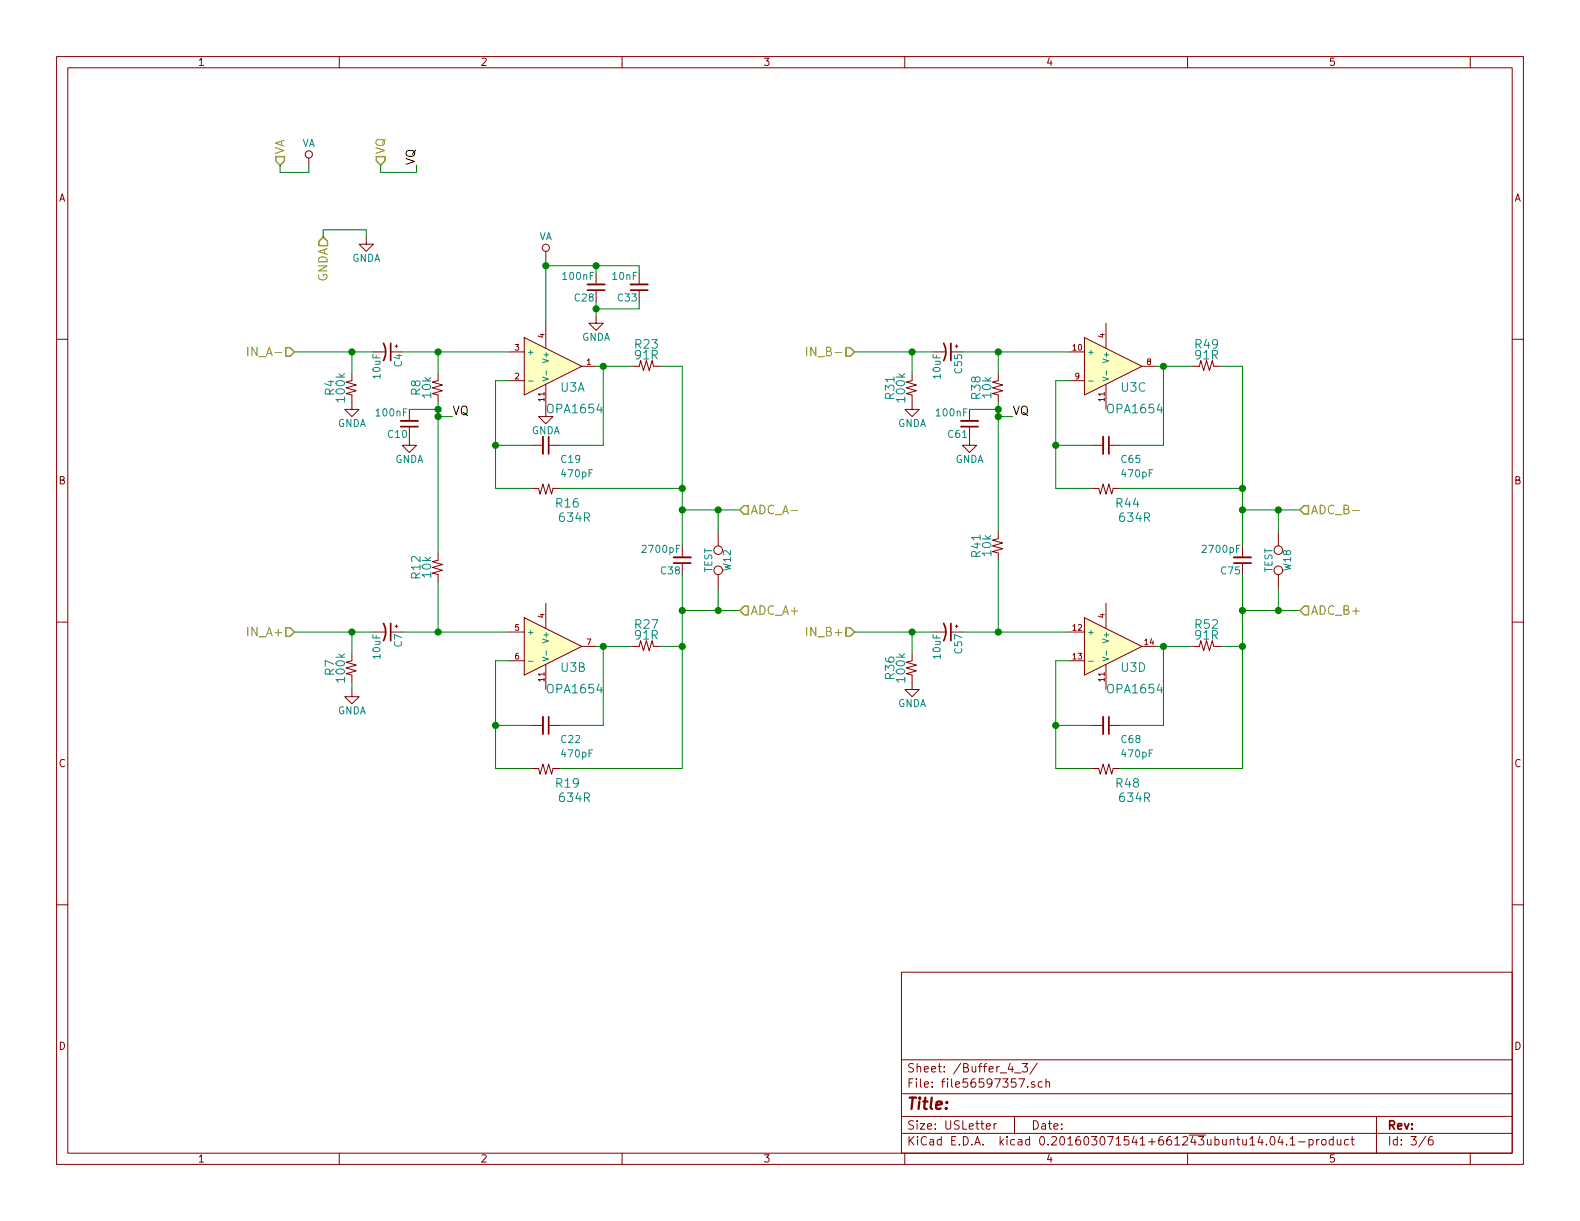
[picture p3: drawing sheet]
<svg xmlns="http://www.w3.org/2000/svg" width="279mm" height="216mm" viewBox="0 0 279 216" stroke-linecap="round" stroke-linejoin="round" font-family="sans-serif">
<g fill="none" stroke="#840000" stroke-width=".18">
<path d="M10 10h259.4v195.9h-259.4zM12 12h255.4v191.9h-255.4zM60 10v2M110 10v2M160 10v2M210 10v2M260 10v2M54.6 27.9v1.3M10 60h2M64.8 41.9v1.3h1.2l-1.2 1.3-1.3-1.3h1.3M92.7 59.7l10.2 5.1-10.2 5.1zM96.5 44.5v1.2"/>
<path d="M96.5 57.2v4.4M105.4 55.9v1.3h1.3l-1.3 1.2-1.3-1.2h1.3M105.4 48.3v2M113 48.3v2M191.8 59.7l10.1 5.1-10.1 5.1zM195.6 57.2v4.4M267.4 60h2M62.2 66v1.3l-1 .3 1.8 .5-1.8 .5 1.8 .5-1.8 .5 1 .3v2.5h1.3l-1.3 1.3-1.2-1.3h1.2M66 62.2h2.1M69.1 62.2h2M69.8 61.2h.6M70.1 61v.5"/>
<path d="M72.4 77.5v1.2h1.3l-1.3 1.3-1.3-1.3h1.3M72.4 72.4v2M77.5 66v1.3l-1 .3 1.7 .5-1.7 .5 1.7 .5-1.7 .5 1 .3v1.2M90.2 67.3h2.5M90.2 62.2h2.5M94 78.7h2M96.5 67.9v5.8h1.3l-1.3 1.2-1.3-1.2h1.3M97.2 78.7h1.9M102.9 64.8h2.5M111.8 64.8h1.2l.3-1 .5 1.7 .5-1.7 .5 1.7 .5-1.7 .3 1h1.2M161.3 66v1.3l-1 .3 1.8 .5-1.8 .5 1.8 .5-1.8 .5 1 .3v2.5h1.3l-1.3 1.3-1.3-1.3h1.3M165.1 62.2h2"/>
<path d="M168.1 62.2h2.1M168.9 61.2h.5M169.2 61v.5M171.4 75.6v3.1h1.3l-1.3 1.3-1.2-1.3h1.2M171.4 72.4v2M176.5 66v1.3l-1 .3 1.8 .5-1.8 .5 1.8 .5-1.8 .5 1 .3v1.2M189.2 67.3h2.6M189.2 62.2h2.6M193 78.7h2.1M195.6 67.9v4.5M196.2 78.7h1.9M201.9 64.8h2.6"/>
<path d="M210.8 64.8h1.3l.2-1 .6 1.7 .5-1.7 .5 1.7 .5-1.7 .2 1h1.3M77.5 97.8v1.3l-1 .2 1.7 .5-1.7 .5 1.7 .5-1.7 .5 1 .3v1.3M94 86.4h1.2l.3 1 .5-1.8 .5 1.8 .5-1.8 .5 1.8 .3-1h1.3M120.6 96.5v2.1M127 94v2.5M176.5 94v1.3l-1 .2 1.8 .5-1.8 .5 1.8 .5-1.8 .5 1 .3v1.3M193 86.4h1.3l.3 1 .5-1.8 .5 1.8 .5-1.8 .5 1.8 .2-1h1.3M219.7 96.5v2.1M226.1 94v2.5M10 110h2M62.2 115.6v1.2l-1 .3 1.8 .5-1.8 .5 1.8 .5-1.8 .5 1 .3v1.3M66 111.8h2.1"/>
<path d="M69.1 111.8h2M69.8 110.7h.6M70.1 110.5v.5M90.2 111.8h2.5M90.2 116.8h2.5M92.7 109.2l10.2 5.1-10.2 5.1zM96.5 106.7v4.4M96.5 117.5v4.4M102.9 114.3h2.5M111.8 114.3h1.2l.3-1 .5 1.8 .5-1.8 .5 1.8 .5-1.8 .3 1h1.2M127 101.6v2.5M161.3 115.6v1.2l-1 .3 1.8 .5-1.8 .5 1.8 .5-1.8 .5 1 .3v2.5h1.3l-1.3 1.3-1.3-1.3h1.3"/>
<path d="M165.1 111.8h2M168.1 111.8h2.1M168.9 110.7h.5M169.2 110.5v.5M189.2 111.8h2.6M189.2 116.8h2.6M191.8 109.2l10.1 5.1-10.1 5.1zM195.6 106.7v4.4M195.6 117.5v4.4M201.9 114.3h2.6M210.8 114.3h1.3l.2-1 .6 1.8 .5-1.8 .5 1.8 .5-1.8 .2 1h1.3M226.1 101.6v2.5"/>
<path d="M267.4 110h2M62.2 121.9v1.3h1.3l-1.3 1.3-1.2-1.3h1.2M94 135.9h1.2l.3 1 .5-1.8 .5 1.8 .5-1.8 .5 1.8 .3-1h1.3M94 128.3h2M97.2 128.3h1.9M193 135.9h1.3l.3 1 .5-1.8 .5 1.8 .5-1.8 .5 1.8 .2-1h1.3M193 128.3h2.1M196.2 128.3h1.9M10 160h2M267.4 160h2M159.4 171.9h108v32h-108zM159.4 197.4h108"/>
<path d="M159.4 193.4h108M159.4 187.4h108M174.4 199.2l.7-.2v-.2l-.4-.1-.3 .2 .1 .7h.6M175.8 198.7v1M176.2 198.7l-.4 .3M178.6 188l-.3 1.1h.9M179.4 197.4v3M179.4 189.7h1.2M180.8 188.1h.9l-.5 .5 .4 .2v.6l-.2 .2-.6-.2M181.7 192.1v.2M183 191.3a.37 .37 0 0 0-.6 .2v.2l.6 .1v.2l-.2 .3-.4-.1M183.4 188l-1.3 1.9"/>
<path d="M184.3 191.3h-.4l-.3 .2 .1 .6 .2 .2 .4-.1M185 191.4l.2-.1h.3l.1 1M185 190.8v1.5M243.4 197.4v6.5M60 203.9v2M110 203.9v2M159.4 200.4h108M160 203.9v2M210 203.9v2M224.8 201h.1a.81 .81 0 0 1 .6 .6 .81 .81 0 0 1-.3 .8l-.1 .1a.8 .8 0 0 1-.6-.7 .8 .8 0 0 1 .3-.8zM226.4 200.9l-.4 1.1h.9M226.7 201.5v1"/>
<path d="M227.5 202.3v.2M228.1 201.4l.5-.4v1.5M228.1 202.5h.9M229.6 201.9h1.2M231.5 201.5h.4l.3 .3-.1 .6h-.6M231.5 201.5v1.5M232.8 201.5v1M233.3 201.5l-.5 .3M233.8 201.6l.2-.1 .4 .1 .1 .6-.1 .2-.4 .1-.2-.2zM235.8 201.5h-.5l-.2 .3v.5l.2 .2 .5-.1M235.8 201v1.5M236.5 201.5l.1 .9 .3 .1 .2-.2"/>
<path d="M237.1 201.5v1M238.5 201.5h-.5l-.3 .3 .1 .5 .2 .2 .5-.1M238.9 201.5h.6M239.1 201v1.3l.4 .2M252.1 200.9l-1.2 1.9M253.3 201a.59 .59 0 0 0-.7 .6l.1 .7 .2 .2 .5-.2v-.5l-.1-.2-.4-.1-.3 .3M260 203.9v2"/>
<circle cx="54.6" cy="27.3" r=".63"/>
<circle cx="96.5" cy="43.8" r=".63"/>
<circle cx="127" cy="97.3" r=".76"/>
<circle cx="226.1" cy="97.3" r=".76"/>
<circle cx="127" cy="100.8" r=".76"/>
<circle cx="226.1" cy="100.8" r=".76"/>
</g>
<path d="M103.9 50.3h3M111.5 50.3h3.1M70.9 74.4h3M96 77.2v3.1M169.9 74.4h3.1M195.1 77.2v3.1M119.1 98.6h3.1M218.2 98.6h3M96 126.7v3.1M195.1 126.7v3.1" fill="none" stroke="#840000" stroke-width=".33"/>
<g fill="none" stroke="#840000" stroke-width=".3">
<path d="M103.9 51.3h3M111.5 51.3h3.1M67.8 60.7a3.2 3.2 0 0 1 0 3.1M69.1 60.7v3.1M70.9 75.4h3M97 77.2v3.1M166.9 60.7a3.2 3.2 0 0 1 0 3.1M168.1 60.7v3.1M169.9 75.4h3.1M196.1 77.2v3.1M119.1 99.6h3.1M218.2 99.6h3"/>
<path d="M67.8 110.2a3.2 3.2 0 0 1 0 3.1M69.1 110.2v3.1M166.9 110.2a3.2 3.2 0 0 1 0 3.1M168.1 110.2v3.1M97 126.7v3.1M196.1 126.7v3.1"/>
</g>
<g fill="#ffffc2" stroke="#ffffc2" stroke-width=".18">
<path d="M92.7 59.7l10.2 5.1-10.2 5.1z"/>
<path d="M92.7 109.2l10.2 5.1-10.2 5.1z"/>
<path d="M191.8 59.7l10.1 5.1-10.1 5.1z"/>
<path d="M191.8 109.2l10.1 5.1-10.1 5.1z"/>
</g>
<path d="M93.5 67.4h.7M96 66.7l1 .3-1 .3M96.6 65.6v.7M192.5 67.4h.8M195 66.7l1 .3-1 .3M195.7 65.6v.7M93.5 116.9h.7M96 116.2l1 .3-1 .4M96.6 115.1v.7M192.5 116.9h.8M195 116.2l1 .3-1 .4M195.7 115.1v.7" fill="none" stroke="#008484" stroke-width=".18"/>
<g fill="none" stroke="#008400" stroke-width=".18">
<path d="M49.5 29.2v1.3h5.1v-1.3M67.3 29.2v1.3h6.4v-1.3M57.1 41.9v-1.3h7.7v1.3M96.5 45.7v11.5M96.5 47h16.5v1.3M105.4 47v1.3M105.4 53.3v2.6M113 53.3v1.3h-7.6M52.1 62.2h13.9M62.2 62.2v3.8M71.1 62.2h19.1M72.4 72.4h5.1"/>
<path d="M77.5 62.2v3.8M77.5 71.1v26.7M77.5 73.7h2.5M87.6 78.7h6.4M90.2 67.3h-2.6v19.1h6.4M105.4 64.8h6.4M106.7 64.8v13.9h-7.6M116.8 64.8h3.8v31.7M151.1 62.2h14M161.3 62.2v3.8M170.2 62.2h19M171.4 72.4h5.1"/>
<path d="M176.5 73.7h2.6M176.5 62.2v3.8M176.5 71.1v22.9M186.7 78.7h6.3M189.2 67.3h-2.5v19.1h6.3M204.5 64.8h6.3M205.7 64.8v13.9h-7.6M215.9 64.8h3.8v31.7M99.1 86.4h21.5M120.6 90.2h10.2M127 90.2v3.8M176.5 99.1v12.7"/>
<path d="M198.1 86.4h21.6M219.7 90.2h10.2M226.1 90.2v3.8M52.1 111.8h13.9M62.2 111.8v3.8M71.1 111.8h19.1M77.5 102.9v8.9M90.2 116.8h-2.6v19.1h6.4M105.4 114.3h6.4M106.7 114.3v14h-7.6M116.8 114.3h3.8M120.6 101.6v34.3h-21.5"/>
<path d="M120.6 108h10.2M127 104.1v3.9M151.1 111.8h14M161.3 111.8v3.8M170.2 111.8h19M189.2 116.8h-2.5v19.1h6.3M204.5 114.3h6.3M205.7 114.3v14h-7.6M215.9 114.3h3.8M219.7 101.6v34.3h-21.6M219.7 108h10.2M226.1 104.1v3.9"/>
<path d="M62.2 120.7v1.2M87.6 128.3h6.4M186.7 128.3h6.3"/>
</g>
<g fill="#008400" stroke="#008400" stroke-width=".25">
<circle cx="77.5" cy="62.2" r=".51"/>
<circle cx="77.5" cy="72.4" r=".51"/>
<circle cx="62.2" cy="62.2" r=".51"/>
<circle cx="87.6" cy="78.7" r=".51"/>
<circle cx="106.7" cy="64.8" r=".51"/>
<circle cx="77.5" cy="111.8" r=".51"/>
<circle cx="62.2" cy="111.8" r=".51"/>
<circle cx="87.6" cy="128.3" r=".51"/>
<circle cx="106.7" cy="114.3" r=".51"/>
<circle cx="120.7" cy="86.4" r=".51"/>
<circle cx="120.7" cy="114.3" r=".51"/>
<circle cx="120.7" cy="90.2" r=".51"/>
<circle cx="120.7" cy="108" r=".51"/>
<circle cx="176.5" cy="62.2" r=".51"/>
<circle cx="176.5" cy="72.4" r=".51"/>
<circle cx="161.3" cy="62.2" r=".51"/>
<circle cx="186.7" cy="78.7" r=".51"/>
<circle cx="205.7" cy="64.8" r=".51"/>
<circle cx="176.5" cy="111.8" r=".51"/>
<circle cx="161.3" cy="111.8" r=".51"/>
<circle cx="186.7" cy="128.3" r=".51"/>
<circle cx="205.7" cy="114.3" r=".51"/>
<circle cx="219.7" cy="86.4" r=".51"/>
<circle cx="219.7" cy="114.3" r=".51"/>
<circle cx="219.7" cy="90.2" r=".51"/>
<circle cx="219.7" cy="108" r=".51"/>
<circle cx="105.4" cy="54.6" r=".51"/>
<circle cx="96.5" cy="47" r=".51"/>
<circle cx="105.4" cy="47" r=".51"/>
<circle cx="226.1" cy="90.2" r=".51"/>
<circle cx="226.1" cy="108" r=".51"/>
<circle cx="127" cy="90.2" r=".51"/>
<circle cx="127" cy="108" r=".51"/>
<circle cx="77.5" cy="73.7" r=".51"/>
<circle cx="176.5" cy="73.7" r=".51"/>
</g>
<path d="M48.8 27.7h1.5v.7l-.8 .8-.7-.8zM66.5 27.7h1.6v.7l-.8 .8-.8-.8zM57.1 41.9l.8 .8v.7h-1.5v-.7zM50.5 61.5h.8l.8 .7-.8 .8h-.8zM149.6 61.5h.8l.7 .7-.7 .8h-.8zM131.6 89.4h.7v1.5h-.7l-.8-.7zM230.6 89.4h.8v1.5h-.8l-.7-.7zM50.5 111h.8l.8 .8-.8 .7h-.8zM131.6 107.2h.7v1.5h-.7l-.8-.7zM149.6 111h.8l.7 .8-.7 .7h-.8zM230.6 107.2h.8v1.5h-.8l-.7-.7z" fill="none" stroke="#848400" stroke-width=".25"/>
<path d="M43.8 61.4v1.5M142.6 61.4v1.5M239.2 90.3h1.2" fill="none" stroke="#848400" stroke-width=".18"/>
<text font-size="2.8" fill="#840000" x="160.4" y="196.2">Title:</text>
<g font-size="2.1" fill="#848400">
<text x="50.3" y="27.3" transform="rotate(-90 50.3 27.3)">VA</text>
<text x="68.1" y="27.3" transform="rotate(-90 68.1 27.3)">VQ</text>
<text x="57.9" y="50.1" transform="rotate(-90 57.9 50.1)">GNDA</text>
<text x="44.6" y="63">IN_A-</text>
<text x="143.7" y="63">IN_B-</text>
<text x="132.7" y="90.9">ADC_A-</text>
<text x="231.8" y="90.9">ADC_B-</text>
<text x="44.1" y="112.5">IN_A+</text>
<text x="132.7" y="108.7">ADC_A+</text>
<text x="143.1" y="112.5">IN_B+</text>
<text x="231.8" y="108.7">ADC_B+</text>
</g>
<g font-size="2.1">
<text x="73.4" y="29.2" transform="rotate(-90 73.4 29.2)">VQ</text>
<text x="80" y="73.4">VQ</text>
<text x="179.1" y="73.4">VQ</text>
</g>
<g font-size="2.1" fill="#008484">
<text x="112.4" y="61.6">R23</text>
<text x="112.4" y="63.6">91R</text>
<text x="211.4" y="61.6">R49</text>
<text x="211.4" y="63.6">91R</text>
<text x="59.1" y="69.9" transform="rotate(-90 59.1 69.9)">R4</text>
<text x="61" y="70.9" transform="rotate(-90 61 70.9)">100k</text>
<text x="74.3" y="69.9" transform="rotate(-90 74.3 69.9)">R8</text>
<text x="76.3" y="70.3" transform="rotate(-90 76.3 70.3)">10k</text>
<text x="99.1" y="69.3">U3A</text>
<text x="158.2" y="70.5" transform="rotate(-90 158.2 70.5)">R31</text>
<text x="160.1" y="70.9" transform="rotate(-90 160.1 70.9)">100k</text>
<text x="173.4" y="70.5" transform="rotate(-90 173.4 70.5)">R38</text>
<text x="175.3" y="70.3" transform="rotate(-90 175.3 70.3)">10k</text>
<text x="198.3" y="69.3">U3C</text>
<text x="97" y="73.1">OPA1654</text>
<text x="196" y="73.1">OPA1654</text>
<text x="98.4" y="89.7">R16</text>
<text x="197.5" y="89.7">R44</text>
<text x="99" y="92.3">634R</text>
<text x="198.1" y="92.3">634R</text>
<text x="173.4" y="98.5" transform="rotate(-90 173.4 98.5)">R41</text>
<text x="175.3" y="98.2" transform="rotate(-90 175.3 98.2)">10k</text>
<text x="74.3" y="102.3" transform="rotate(-90 74.3 102.3)">R12</text>
<text x="76.3" y="102.1" transform="rotate(-90 76.3 102.1)">10k</text>
<text x="112.4" y="111.2">R27</text>
<text x="112.4" y="113.1">91R</text>
<text x="211.4" y="111.2">R52</text>
<text x="211.4" y="113.1">91R</text>
<text x="59.1" y="119.4" transform="rotate(-90 59.1 119.4)">R7</text>
<text x="99.2" y="118.8">U3B</text>
<text x="198.3" y="118.8">U3D</text>
<text x="61" y="120.5" transform="rotate(-90 61 120.5)">100k</text>
<text x="97" y="122.6">OPA1654</text>
<text x="158.2" y="120" transform="rotate(-90 158.2 120)">R36</text>
<text x="160.1" y="120.5" transform="rotate(-90 160.1 120.5)">100k</text>
<text x="196" y="122.6">OPA1654</text>
<text x="98.4" y="139.3">R19</text>
<text x="99" y="141.8">634R</text>
<text x="197.5" y="139.3">R48</text>
<text x="198.1" y="141.8">634R</text>
</g>
<g font-size="2.1" fill="#840000">
<text x="160.4" y="189.6">Sheet: /Buffer_4_3/</text>
<text x="160.4" y="192.3">File: file56597357.sch</text>
<text x="160.4" y="202.5">KiCad E.D.A. kicad 0.201603071541+661243ubuntu14.04.1-product</text>
<text x="160.4" y="199.7">Size: USLetter</text>
<text x="182.4" y="199.7">Date:</text>
<text x="245.4" y="199.7">Rev:</text>
<text x="245.4" y="202.5">Id: 3/6</text>
</g>
<g font-size="1.8" fill="#840000">
<text x="35" y="11.6">1</text>
<text x="85" y="11.6">2</text>
<text x="135" y="11.6">3</text>
<text x="185" y="11.6">4</text>
<text x="235" y="11.6">5</text>
<text x="10.4" y="35.6">A</text>
<text x="267.8" y="35.6">A</text>
<text x="10.4" y="85.6">B</text>
<text x="267.8" y="85.6">B</text>
<text x="10.4" y="135.6">C</text>
<text x="267.8" y="135.6">C</text>
<text x="10.4" y="185.6">D</text>
<text x="267.8" y="185.6">D</text>
<text x="35" y="205.5">1</text>
<text x="85" y="205.5">2</text>
<text x="135" y="205.5">3</text>
<text x="185" y="205.5">4</text>
<text x="235" y="205.5">5</text>
</g>
<g font-size="1.8" fill="#008484">
<text x="53.4" y="26">VA</text>
<text x="62.2" y="46.3">GNDA</text>
<text x="95.3" y="42.5">VA</text>
<text x="99.7" y="49.5">100nF</text>
<text x="101.7" y="53.3">C28</text>
<text x="108.4" y="49.5">10nF</text>
<text x="109.3" y="53.3">C33</text>
<text x="71.1" y="64.8" transform="rotate(-90 71.1 64.8)">C4</text>
<text x="102.8" y="60.2">GNDA</text>
<text x="170.1" y="66" transform="rotate(-90 170.1 66)">C55</text>
<text x="67.3" y="66.9" transform="rotate(-90 67.3 66.9)">10uF</text>
<text x="166.3" y="66.9" transform="rotate(-90 166.3 66.9)">10uF</text>
<text x="59.6" y="75.5">GNDA</text>
<text x="66.6" y="73.6">100nF</text>
<text x="68.7" y="77.4">C10</text>
<text x="93.9" y="76.8">GNDA</text>
<text x="158.7" y="75.5">GNDA</text>
<text x="165.7" y="73.6">100nF</text>
<text x="167.7" y="77.4">C61</text>
<text x="69.8" y="81.8">GNDA</text>
<text x="99.3" y="81.8">C19</text>
<text x="168.9" y="81.8">GNDA</text>
<text x="198.3" y="81.8">C65</text>
<text x="99.5" y="84.4">470pF</text>
<text x="198.5" y="84.4">470pF</text>
<text x="113.8" y="97.7">2700pF</text>
<text x="116.9" y="101.5">C38</text>
<text x="125.9" y="101.3" transform="rotate(-90 125.9 101.3)">TEST</text>
<text x="129.2" y="100.9" transform="rotate(-90 129.2 100.9)">W12</text>
<text x="212.9" y="97.7">2700pF</text>
<text x="216" y="101.5">C75</text>
<text x="225" y="101.3" transform="rotate(-90 225 101.3)">TEST</text>
<text x="228.3" y="100.9" transform="rotate(-90 228.3 100.9)">W18</text>
<text x="67.3" y="116.4" transform="rotate(-90 67.3 116.4)">10uF</text>
<text x="71.1" y="114.4" transform="rotate(-90 71.1 114.4)">C7</text>
<text x="166.3" y="116.4" transform="rotate(-90 166.3 116.4)">10uF</text>
<text x="170.1" y="115.5" transform="rotate(-90 170.1 115.5)">C57</text>
<text x="158.7" y="125">GNDA</text>
<text x="59.6" y="126.3">GNDA</text>
<text x="99.3" y="131.4">C22</text>
<text x="198.3" y="131.4">C68</text>
<text x="99.5" y="133.9">470pF</text>
<text x="198.5" y="133.9">470pF</text>
</g>
<g font-size="1.4" fill="#840000">
<text x="96.3" y="59.7" transform="rotate(-90 96.3 59.7)">4</text>
<text x="195.3" y="59.7" transform="rotate(-90 195.3 59.7)">4</text>
<text x="91.1" y="62">3</text>
<text x="103.8" y="64.5">1</text>
<text x="189.7" y="62">10</text>
<text x="202.8" y="64.5">8</text>
<text x="91.1" y="67.1">2</text>
<text x="96.3" y="70.9" transform="rotate(-90 96.3 70.9)">11</text>
<text x="190.1" y="67.1">9</text>
<text x="195.3" y="70.9" transform="rotate(-90 195.3 70.9)">11</text>
<text x="91.1" y="111.5">5</text>
<text x="96.3" y="109.3" transform="rotate(-90 96.3 109.3)">4</text>
<text x="189.7" y="111.5">12</text>
<text x="195.3" y="109.3" transform="rotate(-90 195.3 109.3)">4</text>
<text x="91.1" y="116.6">6</text>
<text x="103.8" y="114">7</text>
<text x="189.7" y="116.6">13</text>
<text x="202.4" y="114">14</text>
<text x="96.3" y="120.5" transform="rotate(-90 96.3 120.5)">11</text>
<text x="195.3" y="120.5" transform="rotate(-90 195.3 120.5)">11</text>
</g>
<g font-size="1.4" fill="#008484">
<text x="93.2" y="62.7">+</text>
<text x="97" y="63.9" transform="rotate(-90 97 63.9)">V+</text>
<text x="192.3" y="62.7">+</text>
<text x="196.1" y="63.9" transform="rotate(-90 196.1 63.9)">V+</text>
<text x="93.2" y="112.3">+</text>
<text x="97" y="113.4" transform="rotate(-90 97 113.4)">V+</text>
<text x="192.3" y="112.3">+</text>
<text x="196.1" y="113.4" transform="rotate(-90 196.1 113.4)">V+</text>
</g>
</svg>
